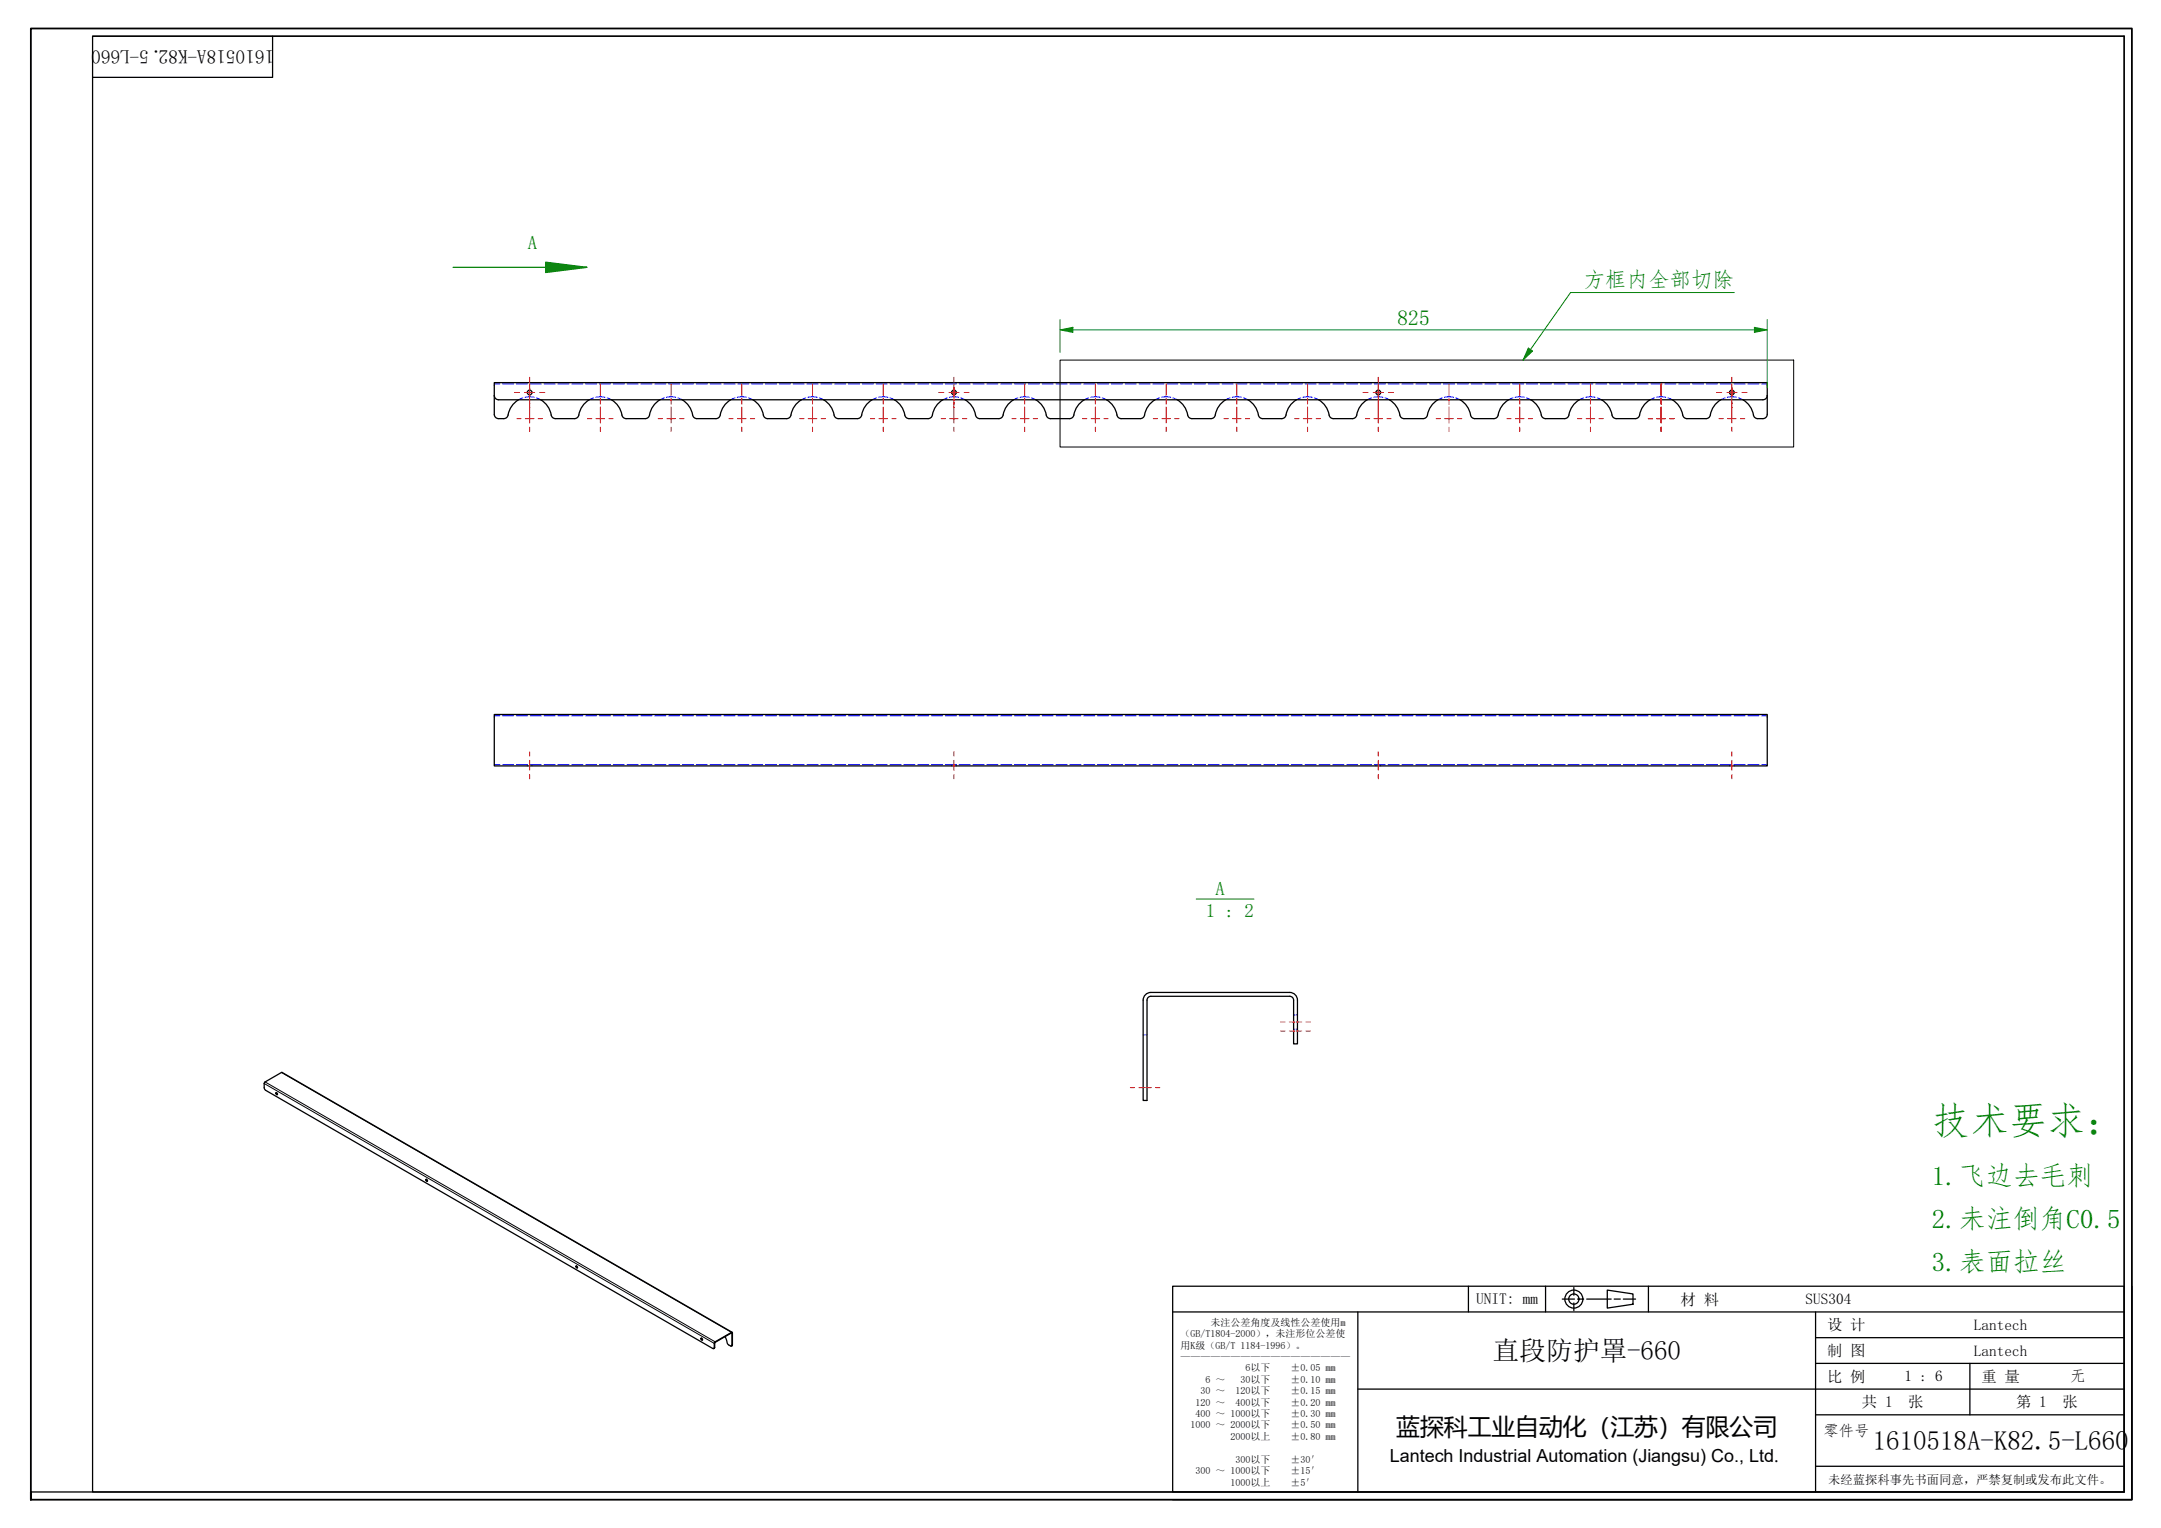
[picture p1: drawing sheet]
<svg xmlns="http://www.w3.org/2000/svg" width="420mm" height="297mm" viewBox="0 0 420 297" stroke-linecap="round" stroke-linejoin="round" font-family="sans-serif">
<g fill="none" stroke="#00f" stroke-width=".19">
<path d="M96.1 74.6h1.1M97.7 74.6h2.2M100.4 74.6h2.2M101.7 77.4l-.9 .3M102.1 77.2h1.8M103.1 74.6h2.1M104.3 77.4l.8 .3M105.8 74.6h2.1M108.5 74.6h2.1M111.2 74.6h2.1M113.9 74.6h2.1M115.4 77.4l-.8 .3"/>
<path d="M115.8 77.2h1.8M116.5 74.6h2.2M118.1 77.4l.8 .3M119.2 74.6h2.2M121.9 74.6h2.2M124.6 74.6h2.2M127.3 74.6h2.2M129.1 77.4l-.8 .3M129.6 77.2h1.8M130 74.6h2.2M131.8 77.4l.8 .3M132.7 74.6h2.1"/>
<path d="M135.4 74.6h2.1M138.1 74.6h2.1M140.8 74.6h2.1M142.9 77.4l-.8 .3M143.3 77.2h1.8M143.4 74.6h2.2M145.6 77.4l.8 .3M146.1 74.6h2.2M148.8 74.6h2.2M151.5 74.6h2.2M154.2 74.6h2.2M156.6 77.4l-.8 .3"/>
<path d="M156.9 74.6h2.2M157.1 77.2h1.8M159.3 77.4l.8 .3M159.6 74.6h2.1M162.3 74.6h2.1M165 74.6h2.1M167.7 74.6h2.1M170.4 74.6h2.1M170.4 77.4l-.8 .3M170.8 77.2h1.8M173 74.6h2.2M173.1 77.4l.8 .3"/>
<path d="M175.7 74.6h2.2M178.4 74.6h2.2M181.1 74.6h2.2M183.8 74.6h2.2M184.1 77.4l-.8 .3M184.6 77.2h1.8M186.5 74.6h2.1M186.8 77.4l.8 .3M189.2 74.6h2.1M191.9 74.6h2.1M194.6 74.6h2.1M197.3 74.6h2.1"/>
<path d="M197.9 77.4l-.8 .3M198.3 77.2h1.8M199.9 74.6h2.2M200.6 77.4l.8 .3M202.6 74.6h2.2M205.3 74.6h2.2M208 74.6h2.2M210.7 74.6h2.2M211.6 77.4l-.8 .3M212.1 77.2h1.8M213.4 74.6h2.1M214.3 77.4l.8 .3"/>
<path d="M216.1 74.6h2.1M218.8 74.6h2.1M221.5 74.6h2.1M224.2 74.6h2.1M225.4 77.4l-.8 .3M225.8 77.2h1.8M226.8 74.6h2.2M228.1 77.4l.8 .3M229.5 74.6h2.2M232.2 74.6h2.2M234.9 74.6h2.2M237.6 74.6h2.2"/>
<path d="M239.1 77.4l-.8 .3M239.6 77.2h1.8M240.3 74.6h2.1M241.8 77.4l.8 .3M243 74.6h2.1M245.7 74.6h2.1M248.4 74.6h2.1M251.1 74.6h2.1M252.9 77.4l-.8 .3M253.3 77.2h1.8M253.7 74.6h2.2M255.6 77.4l.8 .3"/>
<path d="M256.4 74.6h2.2M259.1 74.6h2.2M261.8 74.6h2.2M264.5 74.6h2.2M266.6 77.4l-.8 .3M267.1 77.2h1.8M267.2 74.6h2.2M269.3 77.4l.8 .3M269.9 74.6h2.1M272.6 74.6h2.1M275.3 74.6h2.1M278 74.6h2.1"/>
<path d="M280.4 77.4l-.8 .3M280.7 74.6h2.1M280.8 77.2h1.8M283.1 77.4l.8 .3M283.3 74.6h2.2M286 74.6h2.2M288.7 74.6h2.2M291.4 74.6h2.2M294.1 74.6h2.2M294.1 77.4l-.8 .3M294.6 77.2h1.8M296.8 74.6h2.1"/>
<path d="M296.8 77.4l.8 .3M299.5 74.6h2.1M302.2 74.6h2.1M304.9 74.6h2.1M307.6 74.6h2.1M307.9 77.4l-.8 .3M308.3 77.2h1.8M310.2 74.6h2.2M310.6 77.4l.8 .3M312.9 74.6h2.2M315.6 74.6h2.2M318.3 74.6h2.2"/>
<path d="M321 74.6h2.2M321.6 77.4l-.8 .3M322.1 77.2h1.8M323.7 74.6h2.1M324.3 77.4l.8 .3M326.4 74.6h2.1M329.1 74.6h2.1M331.8 74.6h2.1M334.5 74.6h2.1M335.4 77.4l-.8 .3M335.8 77.2h1.8M337.1 74.6h2.2"/>
<path d="M338.1 77.4l.8 .3M339.8 74.6h2.2M342.5 74.6h1.1M96.1 139.1h1.1M97.7 139.1h2.2M100.4 139.1h2.2M103.1 139.1h2.1M105.8 139.1h2.1M108.5 139.1h2.1M111.2 139.1h2.1M113.9 139.1h2.1M116.5 139.1h2.2"/>
<path d="M119.2 139.1h2.2M121.9 139.1h2.2M124.6 139.1h2.2M127.3 139.1h2.2M130 139.1h2.2M132.7 139.1h2.1M135.4 139.1h2.1M138.1 139.1h2.1M140.8 139.1h2.1M143.4 139.1h2.2M146.1 139.1h2.2M148.8 139.1h2.2"/>
<path d="M151.5 139.1h2.2M154.2 139.1h2.2M156.9 139.1h2.2M159.6 139.1h2.1M162.3 139.1h2.1M165 139.1h2.1M167.7 139.1h2.1M170.4 139.1h2.1M173 139.1h2.2M175.7 139.1h2.2M178.4 139.1h2.2M181.1 139.1h2.2"/>
<path d="M183.8 139.1h2.2M186.5 139.1h2.1M189.2 139.1h2.1M191.9 139.1h2.1M194.6 139.1h2.1M197.3 139.1h2.1M199.9 139.1h2.2M202.6 139.1h2.2M205.3 139.1h2.2M208 139.1h2.2M210.7 139.1h2.2M213.4 139.1h2.1"/>
<path d="M216.1 139.1h2.1M218.8 139.1h2.1M221.5 139.1h2.1M224.2 139.1h2.1M226.8 139.1h2.2M229.5 139.1h2.2M232.2 139.1h2.2M234.9 139.1h2.2M237.6 139.1h2.2M240.3 139.1h2.1M243 139.1h2.1M245.7 139.1h2.1"/>
<path d="M248.4 139.1h2.1M251.1 139.1h2.1M253.7 139.1h2.2M256.4 139.1h2.2M259.1 139.1h2.2M261.8 139.1h2.2M264.5 139.1h2.2M267.2 139.1h2.2M269.9 139.1h2.1M272.6 139.1h2.1M275.3 139.1h2.1M278 139.1h2.1"/>
<path d="M280.7 139.1h2.1M283.3 139.1h2.2M286 139.1h2.2M288.7 139.1h2.2M291.4 139.1h2.2M294.1 139.1h2.2M296.8 139.1h2.1M299.5 139.1h2.1M302.2 139.1h2.1M304.9 139.1h2.1M307.6 139.1h2.1M310.2 139.1h2.2"/>
<path d="M312.9 139.1h2.2M315.6 139.1h2.2M318.3 139.1h2.2M321 139.1h2.2M323.7 139.1h2.1M326.4 139.1h2.1M329.1 139.1h2.1M331.8 139.1h2.1M334.5 139.1h2.1M337.1 139.1h2.2M339.8 139.1h2.2M342.5 139.1h1.1"/>
<path d="M96.1 148.6h1.1M97.7 148.6h2.2M100.4 148.6h2.2M102.5 148.6v.1M102.5 148.8v.1M103.1 148.6h2.1M103.4 148.6v.1M103.4 148.8v.1M105.8 148.6h2.1M108.5 148.6h2.1M111.2 148.6h2.1M113.9 148.6h2.1"/>
<path d="M116.5 148.6h2.2M119.2 148.6h2.2M121.9 148.6h2.2M124.6 148.6h2.2M127.3 148.6h2.2M130 148.6h2.2M132.7 148.6h2.1M135.4 148.6h2.1M138.1 148.6h2.1M140.8 148.6h2.1M143.4 148.6h2.2M146.1 148.6h2.2"/>
<path d="M148.8 148.6h2.2M151.5 148.6h2.2M154.2 148.6h2.2M156.9 148.6h2.2M159.6 148.6h2.1M162.3 148.6h2.1M165 148.6h2.1M167.7 148.6h2.1M170.4 148.6h2.1M173 148.6h2.2M175.7 148.6h2.2M178.4 148.6h2.2"/>
<path d="M181.1 148.6h2.2M183.8 148.6h2.2M185 148.6v.1M185 148.8v.1M185.9 148.6v.1M185.9 148.8v.1M186.5 148.6h2.1M189.2 148.6h2.1M191.9 148.6h2.1M194.6 148.6h2.1M197.3 148.6h2.1M199.9 148.6h2.2"/>
<path d="M202.6 148.6h2.2M205.3 148.6h2.2M208 148.6h2.2M210.7 148.6h2.2M213.4 148.6h2.1M216.1 148.6h2.1M218.8 148.6h2.1M221.5 148.6h2.1M224.2 148.6h2.1M226.8 148.6h2.2M229.5 148.6h2.2M232.2 148.6h2.2"/>
<path d="M234.9 148.6h2.2M237.6 148.6h2.2M240.3 148.6h2.1M243 148.6h2.1M245.7 148.6h2.1M248.4 148.6h2.1M251.1 148.6h2.1M253.7 148.6h2.2M256.4 148.6h2.2M259.1 148.6h2.2M261.8 148.6h2.2M264.5 148.6h2.2"/>
<path d="M267.2 148.6h2.2M267.5 148.6v.1M267.5 148.8v.1M268.4 148.6v.1M268.4 148.8v.1M269.9 148.6h2.1M272.6 148.6h2.1M275.3 148.6h2.1M278 148.6h2.1M280.7 148.6h2.1M283.3 148.6h2.2M286 148.6h2.2"/>
<path d="M288.7 148.6h2.2M291.4 148.6h2.2M294.1 148.6h2.2M296.8 148.6h2.1M299.5 148.6h2.1M302.2 148.6h2.1M304.9 148.6h2.1M307.6 148.6h2.1M310.2 148.6h2.2M312.9 148.6h2.2M315.6 148.6h2.2M318.3 148.6h2.2"/>
<path d="M321 148.6h2.2M323.7 148.6h2.1M326.4 148.6h2.1M329.1 148.6h2.1M331.8 148.6h2.1M334.5 148.6h2.1M336.3 148.6v.1M336.3 148.8v.1M337.1 148.6h2.2M337.2 148.6v.1M337.2 148.8v.1M339.8 148.6h2.2"/>
<path d="M342.5 148.6h1.1M251.5 197.3h.3M252 197.3h.3M222.3 201.2h.2M222.8 201.2h.2M251.5 200.1h.3M252 200.1h.3"/>
</g>
<g fill="none" stroke="#000" stroke-width=".25">
<path d="M96.1 76.9a.83 .83 0 0 0 .8 .8h245.9a.84 .84 0 0 0 .8-.8M105.1 77.7a4.5 4.5 0 0 1 2.2 3.3l.4 .3 .3 .1h3.7a.84 .84 0 0 0 .8-.7 4.3 4.3 0 0 1 2.1-3M118.9 77.7a4.5 4.5 0 0 1 2.1 3.3l.5 .3 .2 .1h3.8a.84 .84 0 0 0 .8-.7 4.3 4.3 0 0 1 2-3M132.6 77.7a4.5 4.5 0 0 1 2.2 3.3l.4 .3 .3 .1h3.7a.84 .84 0 0 0 .8-.7 4.3 4.3 0 0 1 2.1-3M146.4 77.7a4.3 4.3 0 0 1 2 3M155.8 77.7a4.5 4.5 0 0 0-2.1 3.3l-.4 .3-.3 .1h-3.8a.83 .83 0 0 1-.8-.7M160.1 77.7a4.5 4.5 0 0 1 2.2 3.3l.4 .3 .3 .1h3.7a.84 .84 0 0 0 .8-.7 4.3 4.3 0 0 1 2.1-3M173.9 77.7a4.5 4.5 0 0 1 2.1 3.3l.4 .3 .3 .1h3.8a.84 .84 0 0 0 .8-.7 4.3 4.3 0 0 1 2-3M187.6 77.7a4.5 4.5 0 0 1 2.2 3.3l.4 .3 .3 .1h3.7a.84 .84 0 0 0 .8-.7 4.3 4.3 0 0 1 2.1-3M201.4 77.7a4.5 4.5 0 0 1 2.1 3.3l.5 .3 .2 .1h3.8a.84 .84 0 0 0 .8-.7 4.3 4.3 0 0 1 2-3M215.1 77.7a4.5 4.5 0 0 1 2.2 3.3l.4 .3 .3 .1h3.7a.84 .84 0 0 0 .8-.7 4.3 4.3 0 0 1 2.1-3M228.9 77.7a4.5 4.5 0 0 1 2.1 3.3l.5 .3 .2 .1h3.8a.84 .84 0 0 0 .8-.7 4.3 4.3 0 0 1 2-3"/>
<path d="M242.6 77.7a4.5 4.5 0 0 1 2.2 3.3l.4 .3 .3 .1h3.7a.84 .84 0 0 0 .8-.7 4.3 4.3 0 0 1 2.1-3M256.4 77.7a4.5 4.5 0 0 1 2.1 3.3l.4 .3 .3 .1h3.8a.84 .84 0 0 0 .8-.7 4.3 4.3 0 0 1 2-3M270.1 77.7a4.5 4.5 0 0 1 2.2 3.3l.4 .3 .3 .1h3.7a.84 .84 0 0 0 .8-.7 4.3 4.3 0 0 1 2.1-3M283.9 77.7a4.5 4.5 0 0 1 2.1 3.3l.5 .3 .2 .1h3.8a.84 .84 0 0 0 .8-.7 4.3 4.3 0 0 1 2-3M297.6 77.7a4.5 4.5 0 0 1 2.2 3.3l.4 .3 .3 .1h3.7a.84 .84 0 0 0 .8-.7M307.1 77.7a4.3 4.3 0 0 0-2.1 3M311.4 77.7a4.5 4.5 0 0 1 2.1 3.3l.5 .3 .2 .1h3.8M320.8 77.7a4.5 4.5 0 0 0-2.1 3.3l-.4 .3-.3 .1M325.1 77.7a4.5 4.5 0 0 1 2.2 3.3l.4 .3 .3 .1h3.7a.84 .84 0 0 0 .8-.7 4.3 4.3 0 0 1 2.1-3M338.9 77.7a4.5 4.5 0 0 1 2.1 3.3l.2 .2a1.81 1.81 0 0 0 2.3-.3l.1-6.5h-247.5v6.1a.83 .83 0 0 0 .8 .9h1.1a.84 .84 0 0 0 .8-.7 4.3 4.3 0 0 1 2-3M96.1 138.9h247.5v10h-247.5zM223.8 192.9h27a1.5 1.5 0 0 1 1.5 1.5v8.5h-.8v-8.5a.75 .75 0 0 0-.7-.7h-27"/>
<path d="M223.8 192.9a1.5 1.5 0 0 0-1.5 1.5v19.5h.7v-19.5a.75 .75 0 0 1 .8-.7M53.7 212.4l.2 .4M82.9 229.2l.2 .4M112.1 246.1l.2 .4M141 259.8l.3 .7a1.12 1.12 0 0 0 .8 1.2l.2-.2v-2.4l-3.3 1.9-.1 1-.1 .2M142.4 259l-87.6-50.5-3.4 2v1l.3 .5 86.9 50.1h.3l.1-1.2 3.4-1.9v2.4l-.2 .3M136.4 260.1l.2 .4"/>
<circle cx="103" cy="76.3" r=".46"/>
<circle cx="185.5" cy="76.3" r=".46"/>
<circle cx="268" cy="76.3" r=".46"/>
<circle cx="336.7" cy="76.3" r=".46"/>
<circle cx="53.8" cy="212.7" r=".2"/>
<circle cx="83" cy="229.5" r=".2"/>
<circle cx="112.1" cy="246.3" r=".2"/>
<circle cx="136.4" cy="260.4" r=".2"/>
</g>
<path d="M232.6 174.8h11.2" fill="none" stroke="#008000" stroke-width=".19"/>
<path d="M51.4 210.6l87.6 50.5M51.5 210.3l87.5 50.6M54.7 208.5l87.7 50.6M139 261.9l-.1 .1M142.4 261.4l-.1 .1" fill="none" stroke="#000" stroke-width=".19"/>
<path d="M106.1 52h8" fill="none" stroke="#008000" stroke-width=".25"/>
<path d="M106.1 51l8 1-8 1z" fill="#008000"/>
<path d="M88.1 52h18M106.1 51l8 1-8 1z" fill="none" stroke="#008000" stroke-width=".25"/>
<path d="M6 291.5v-1.5v1.5M6 290v-284.5h408.5v286h-408.5" fill="none" stroke="#000" stroke-width=".35"/>
<path d="M18 7h395v283h-395zM18 7h395M53 7v8h-35M413 7v283h-407" fill="none" stroke="#000" stroke-width=".25"/>
<g fill="none" stroke="#000" stroke-width=".25">
<path d="M228 250h185v40h-185zM228 255h185M264 255v35M285.5 250v5M300.5 250v5M303.7 252.5h2.4M306 250.3v1.5M306 253.3v1.5M306.7 252.5h1.2M308.5 252.5h4.8M312.5 250.8l5 .7v2l-5 .8zM313.8 252.5h1.2"/>
<path d="M315.6 252.5h2.4M320.5 250v5M353 255v35M414.5 250v41.5h-186.5M264 270h149M353 275h60M353 265h60M353 260h60M383 265v10M353 285h60"/>
<circle cx="306" cy="252.5" r="1.75"/>
<circle cx="306" cy="252.5" r="1"/>
</g>
<path d="M206.1 70h142.6v16.9h-142.6z" fill="none" stroke="#000" stroke-width=".19"/>
<g fill="none" stroke="#f00" stroke-width=".19">
<path d="M100 76.3h1M102 76.3h2M103 73.3v1M103 74.6v2.7M103 77.4v4.8M104.9 76.3h1M116.7 74.6v2.3M116.7 77.4v1.2M116.7 79.1v3.1M130.5 74.6v2.3M130.5 77.4v1.2M130.5 79.1v3.1"/>
<path d="M144.2 74.6v2.3M144.2 77.4v1.2M144.2 79.1v3.1M158 74.6v2.3M158 77.4v1.2M158 79.1v3.1M171.7 74.6v2.3M171.7 77.4v1.2M171.7 79.1v3.1M182.5 76.3h1M184.5 76.3h2M185.5 73.3v1"/>
<path d="M185.5 74.6v2.7M185.5 77.4v4.8M187.4 76.3h1M199.2 74.6v2.3M199.2 77.4v1.2M199.2 79.1v3.1M213 74.6v2.3M213 77.4v1.2M213 79.1v3.1M226.7 74.6v2.3M226.7 77.4v1.2M226.7 79.1v3.1"/>
<path d="M240.5 74.6v2.3M240.5 77.4v1.2M240.5 79.1v3.1M254.2 74.6v2.3M254.2 77.4v1.2M254.2 79.1v3.1M265 76.3h1M267 76.3h2M268 73.3v1M268 74.6v2.7M268 77.4v4.8M269.9 76.3h1"/>
<path d="M281.7 74.6v2.3M281.7 77.4v1.2M281.7 79.1v3.1M295.5 74.6v2.3M295.5 77.4v1.2M295.5 79.1v3.1M309.2 74.6v2.3M309.2 77.4v1.2M309.2 79.1v3.1M323 74.6v2.3M323 77.4v1.2M323 79.1v3.1"/>
<path d="M333.8 76.3h1M335.7 76.3h2M336.7 73.3v1M336.7 74.6v2.7M336.7 77.4v4.8M338.7 76.3h1M100.5 81.4h.8M102.1 81.4h1.7M103 83v.9M104.6 81.4h.9M114.2 81.4h.9M115.9 81.4h1.7"/>
<path d="M116.7 83v.9M118.4 81.4h.8M128 81.4h.8M129.6 81.4h1.7M130.5 83v.9M132.1 81.4h.9M141.7 81.4h.9M143.4 81.4h1.7M144.2 83v.9M145.9 81.4h.8M155.5 81.4h.8M157.1 81.4h1.7"/>
<path d="M158 83v.9M159.6 81.4h.9M169.2 81.4h.9M170.9 81.4h1.7M171.7 83v.9M173.4 81.4h.8M183 81.4h.8M184.6 81.4h1.7M185.5 83v.9M187.1 81.4h.9M196.7 81.4h.9M198.4 81.4h1.7"/>
<path d="M199.2 83v.9M200.9 81.4h.8M210.5 81.4h.8M212.1 81.4h1.7M213 83v.9M214.6 81.4h.9M224.2 81.4h.9M225.9 81.4h1.7M226.7 83v.9M228.4 81.4h.8M238 81.4h.8M239.6 81.4h1.7"/>
<path d="M240.5 83v.9M242.1 81.4h.9M251.7 81.4h.9M253.4 81.4h1.7M254.2 83v.9M255.9 81.4h.8M265.5 81.4h.8M267.1 81.4h1.7M268 83v.9M269.6 81.4h.9M279.2 81.4h.9M280.9 81.4h1.7"/>
<path d="M281.7 83v.9M283.4 81.4h.8M293 81.4h.8M294.6 81.4h1.7M295.5 83v.9M297.1 81.4h.9M306.7 81.4h.9M308.4 81.4h1.7M309.2 83v.9M310.9 81.4h.8M320.5 81.4h.8M322.1 81.4h1.7"/>
<path d="M323 83v.9M324.6 81.4h.9M334.2 81.4h.9M335.9 81.4h1.7M336.7 83v.9M338.4 81.4h.8"/>
</g>
<g fill="none" stroke="#f00" stroke-width=".19">
<path d="M103 146.1v.9M103 147.8v.9M103 148.8v.9M103 150.6v.8M185.5 146.1v.9M185.5 147.8v.9M185.5 148.8v.9M185.5 150.6v.8M268 146.1v.9M268 147.8v.9M268 148.8v.9M268 150.6v.8"/>
<path d="M336.7 146.1v.9M336.7 147.8v.9M336.7 148.8v.9M336.7 150.6v.8M249 198.7h.8M250.7 198.7h1.1M252 198.7h1.1M253.9 198.7h.9M219.8 211.4h.8M221.4 211.4h1.1M222.8 211.4h1M224.7 211.4h.8"/>
<path d="M249 200.4h.8M250.7 200.4h1.1M252 200.4h1.1M253.9 200.4h.9"/>
</g>
<path d="M341.1 64.1h2.5" fill="none" stroke="#00803f" stroke-width=".19"/>
<path d="M341.1 63.6l2.5 .5-2.5 .5z" fill="#00803f"/>
<path d="M206.1 64.1h2.5M341.1 63.6l2.5 .5-2.5 .5z" fill="none" stroke="#00803f" stroke-width=".19"/>
<path d="M206.1 64.1l2.5-.5v1z" fill="#00803f"/>
<path d="M206.1 64.1l2.5-.5v1zM206.1 62.1v6.4M208.6 64.1h132.5M343.6 62.1v13.3" fill="none" stroke="#00803f" stroke-width=".19"/>
<path d="M297.6 68l-1.5 2" fill="none" stroke="#008000" stroke-width=".19"/>
<path d="M297.2 67.7l.8 .5-1.9 1.8z" fill="#008000"/>
<path d="M337.2 56.9h-31.8l-7.8 11.1M297.2 67.7l.8 .5-1.9 1.8z" fill="none" stroke="#008000" stroke-width=".19"/>
<text font-size="7.5" fill="#008000" x="375.6" y="220.4">技术要求：</text>
<g font-size="5.2" fill="#008000">
<text x="375.6" y="230.3">1.飞边去毛刺</text>
<text x="375.6" y="238.7">2.未注倒角C0.5</text>
<text x="375.6" y="247.1">3.表面拉丝</text>
</g>
<g font-size="5.2">
<text x="290.2" y="264.4">直段防护罩-660</text>
<text x="364.1" y="281.9">1610518A-K82.5-L660</text>
</g>
<text font-size="4.6" x="271.5" y="279">蓝探科工业自动化（江苏）有限公司</text>
<g font-size="4.2" fill="#008000">
<text x="307.9" y="55.7">方框内全部切除</text>
<text x="271.7" y="63.1">825</text>
</g>
<text font-size="3.7" x="53.3" y="9.7" transform="rotate(180 53.3 9.7)">1610518A-K82.5-L660</text>
<g font-size="3.7" fill="#008000">
<text x="102.6" y="48.5">A</text>
<text x="236.3" y="173.9">A</text>
<text x="234.4" y="178.2">1 : 2</text>
</g>
<text font-size="3.5" x="270.2" y="284.2">Lantech Industrial Automation (Jiangsu) Co., Ltd.</text>
<g font-size="3">
<text x="287" y="253.6">UNIT: mm</text>
<text x="326.8" y="253.6">材 料</text>
<text x="351" y="253.5">SUS304</text>
<text x="355.3" y="263.6">制 图</text>
<text x="355.3" y="258.6">设 计</text>
<text x="383.8" y="258.6">Lantech</text>
<text x="383.8" y="263.6">Lantech</text>
<text x="355.3" y="268.6">比 例</text>
<text x="370.3" y="268.5">1 : 6</text>
<text x="385.3" y="268.6">重 量</text>
<text x="402.5" y="268.5">无</text>
<text x="362" y="273.6">共 1</text>
<text x="371" y="273.6">张</text>
<text x="392" y="273.6">第 1</text>
<text x="401" y="273.6">张</text>
<text x="354.5" y="279.1">零件号</text>
</g>
<text font-size="2.4" x="355.5" y="288.4">未经蓝探科事先书面同意，严禁复制或发布此文件。</text>
<g font-size="1.9">
<text x="235.3" y="257.7">未注公差角度及线性公差使用m</text>
<text x="229.5" y="259.9">（GB/T1804-2000），未注形位公差使</text>
<text x="229.5" y="262.2">用K级（GB/T 1184-1996）。</text>
<text x="229.5" y="264.4">—————————————————</text>
<text x="234.4" y="268.8">6 ～</text>
<text x="241.2" y="268.8">30以下</text>
<text x="242.1" y="266.6">6以下</text>
<text x="250.9" y="266.6">±0.05 mm</text>
<text x="250.9" y="268.8">±0.10 mm</text>
<text x="232.4" y="273.3">120 ～</text>
<text x="232.4" y="275.5">400 ～ 1000以下</text>
<text x="233.4" y="271">30 ～</text>
<text x="240.2" y="271">120以下</text>
<text x="240.2" y="273.3">400以下</text>
<text x="250.9" y="271">±0.15 mm</text>
<text x="250.9" y="273.3">±0.20 mm</text>
<text x="250.9" y="275.5">±0.30 mm</text>
<text x="231.4" y="277.7">1000 ～ 2000以下</text>
<text x="239.2" y="279.9">2000以上</text>
<text x="250.9" y="277.7">±0.50 mm</text>
<text x="250.9" y="279.9">±0.80 mm</text>
<text x="232.4" y="286.6">300 ～ 1000以下</text>
<text x="240.2" y="284.3">300以下</text>
<text x="250.9" y="284.3">±30′</text>
<text x="250.9" y="286.6">±15′</text>
<text x="239.2" y="288.8">1000以上</text>
<text x="250.9" y="288.8">±5′</text>
</g>
</svg>
